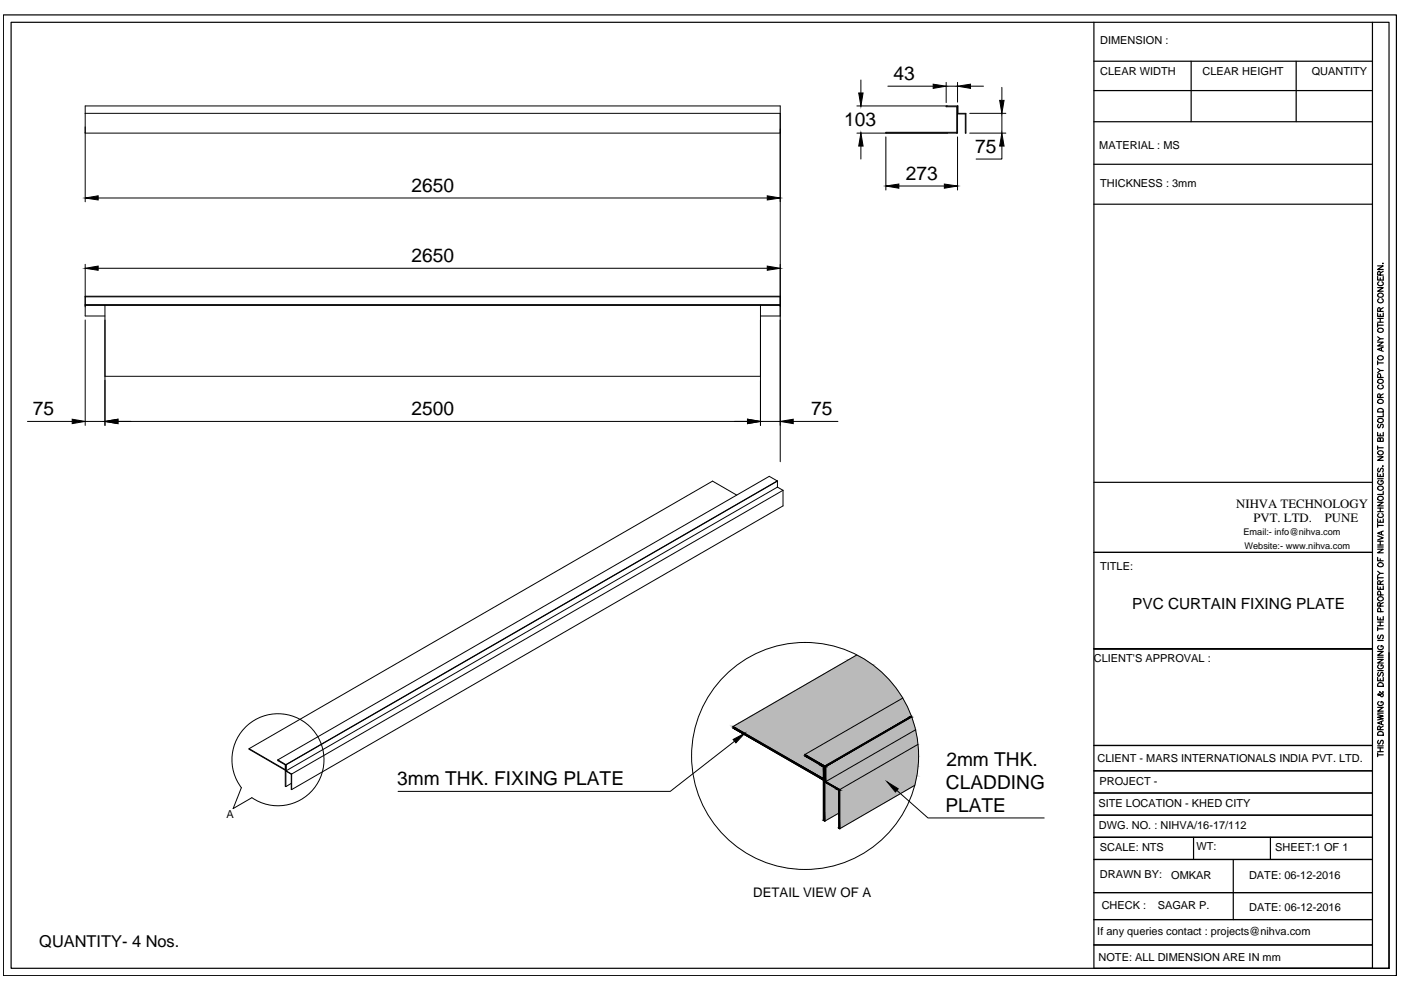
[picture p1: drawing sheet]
<svg xmlns="http://www.w3.org/2000/svg" width="297mm" height="210mm" viewBox="0 0 297 210" stroke-linecap="round" stroke-linejoin="round" font-family="sans-serif">
<!-- layer: 0 -->
<g fill="none" stroke="#000" stroke-width=".21">
<path d="M182.5 17v2.7M188.2 18.3h9.7M200.6 17.5v4.2M200.6 18.3h2.4M203 17.5v4.2M205.8 18.3h2.7M212.4 18.5v2.8M18.1 24h147.3M18.1 28.2h147.3M181.7 22.5h21.4v1.5h1.7v4.2h-.1v-4h-1.7M182.5 22.5v.1M182.5 28.1v.1"/>
<path d="M182.5 31v2.7M187.8 29v11.3M190.6 39.4h9.6M200.6 22.5v.1h2.2v5.6M202.8 28.1h-15v.1M203 22.5v5.7h-21.3M203 29v11.3M205.6 24h7.7M205.6 28.2h7.7M212.4 31v2.7h-5.4M212.4 24v4.2M18.1 42.8v-20.3h147.3v75.4"/>
<path d="M18.1 56v11h4.2M20.8 42h141.9M20.8 56.9h141.9M18.1 67.8v22.4M18.1 64.8h147.3M18.1 64.6h147.3M18.1 62.9h147.3M18.1 62.8h147.3M22.3 79.8h138.9M22.3 64.8v25.4M161.2 64.8v25.4M161.2 67h4.2"/>
<path d="M5.8 89.4h9.5M18.1 89.4h4.2M25 89.4h133.5M161.2 89.4h4.2M168.2 89.4h9.5M156.2 105l-5.1-3-98.3 56.7M164.8 102l-104.2 60.1M164.8 102h.1M164.8 102l-1.7-1-104.2 60.1M164.8 103.3l-104.2 60.1M164.8 103.3l1.2 .7M164.8 102l-104.2 60.2"/>
<path d="M164.8 102v1.3M166 104v3.3l-104.2 60.1M166 104l-104.2 60.1M181.6 138.9l-26.2 15.1M52.8 158.7l7.7 4.5M52.8 158.7v.2l7.7 4.4M155.4 154l19.2 11.1M155.4 154v.4l19.2 11M155.7 157.2l-13.6 10.6h-57.7M170.7 160l4.2 2.4M170.7 160v.3l3.9 2.3v11.3l.3 .2M191.4 148l-20.7 12"/>
<path d="M193.2 151.8l-18.3 10.6M193.2 152l-18.1 10.5M194.1 154.8l-19 10.9M194.6 157.8l-16.6 9.6M51.2 167l-1.8 4.4 4-2.3M51.2 167a9.8 9.8 0 0 1 5.5-15.4 9.8 9.8 0 0 1 11.8 11.3 9.8 9.8 0 0 1-15.1 6.2M58.9 161.1l1.7 1M58.9 161.1v.2l1.6 .9v4.5l.1 .1M60.6 163.5l1.2 .7v3.2M60.6 162.1v4.7M60.6 162.1v.1M60.6 162.2v1.2"/>
<path d="M60.6 163.4l1.2 .7M61.8 166.1l-1.2 .7M61.8 164.1v3.3M174.9 165.8l2.9 1.7v8.1l.2 .1M174.9 162.4v11.7M174.9 162.4l.2 .1M175.1 162.5v3.2M175.1 165.7l2.9 1.7M177.8 172.4l-2.9 1.7M178 167.4v8.3M190.1 167.6l6.7 5.8h24.6M193.9 166.5l-15.9 9.2"/>
<circle cx="170.7" cy="160.3" r="24.1"/>
</g>
<g fill="#000" stroke="#000" stroke-width=".21">
<path d="M182.1 19.7h.9l-.5 2.8zM197.9 17.9l2.7 .4-2.7 .4zM203 18.3l2.8-.4v.8zM182.5 28.2l.5 2.8h-.9zM187.8 39.4l2.8-.4v.9zM200.2 39l2.8 .4-2.8 .5zM211.9 21.3h1l-.5 2.7zM212.4 28.2l.5 2.8h-1zM18.1 42l2.7-.5v.9zM18.1 56.9l2.7-.5v.9zM162.7 41.5l2.7 .5-2.7 .4zM162.7 56.4l2.7 .5-2.7 .4z"/>
<path d="M15.3 88.9l2.8 .5-2.8 .4zM22.3 89.4l2.7-.5v.9zM158.5 88.9l2.7 .5-2.7 .4zM165.4 89.4l2.8-.5v.9zM155.4 154l.6 .4h-.6zM155.4 154.4h.6l18.6 10.7zM155.4 156.8l2.5-1.3-1.9 2zM170.7 160l.5 .3h-.5zM175.3 162.4l17.6-10.4h.3zM193 152l.2-.2v.2zM174.6 162.6h.3v11.3zM174.9 162.4l.2 .1h-.2z"/>
<path d="M177.8 167.5h.2v8.1zM188.1 165.8l2.3 1.4-.5 .7z"/>
<path d="M155.4 154.4l18.6 10.7h.6zM174 165.1h.6v.3z"/>
<path d="M192.9 152h.3zM193 152h.2z"/>
<path d="M174.9 162.4h.4l17.6-10.4zM174.9 162.4h.4l-.2 .1z"/>
<path d="M170.7 160.3l3.6 2.1h.6zM170.7 160.3h.5l3.7 2.1z"/>
<path d="M174.3 162.4l.6 .2zM174.3 162.4h.6v.2z"/>
<path d="M174.6 162.6v11.3h.3zM174.6 173.9h.3v.2z"/>
<path d="M174.9 162.5v3.2h.2zM174.9 162.5h.2v3.2z"/>
<path d="M174.9 165.7l.4 .1zM174.9 165.7l.4 .1z"/>
<path d="M174.9 165.8l2.7 1.6h.4zM174.9 165.8h.4l2.7 1.6z"/>
<path d="M177.6 167.4l.4 .1zM177.6 167.4h.4v.1z"/>
<path d="M177.8 167.5v8.1h.2zM177.8 175.6h.2v.1z"/>
</g>
<g fill="none" stroke="#000" stroke-width=".25">
<path d="M.7 3.2h295.4v203.7h-295.4zM2.4 4.7h292.1v200.6h-292.1zM231.9 4.7v200.6h59.1v-200.6M231.9 13h59.1M231.9 19.2h59.1M252.5 13v12.8M274.8 13v12.8M231.9 25.8h59.1M231.9 34.8h59.1M231.9 43.3h59.1M292.1 58.6v.8h1.2v-.8M292.1 56.4h1.2l-1.2 .7h1.2"/>
<path d="M292.4 59.8h-.1a.54 .54 0 0 0 0 .8 .54 .54 0 0 0 .8-.1l.2-.5-.3-.2M292.6 58.3v-.7l-.3-.1-.2 .3v.5h1.2M292.6 58.9v.5M293.2 55.8v.1zM293.3 57.5l-.7 .4M292.1 72.5h1.2l-1.2 .8h1.2M292.1 66.4v.7h1.2v-.7M292.1 61h1.2l-1.2 .8h1.2M292.1 68.6v.8M292.1 76.5v.8M292.1 78.1l.5 .5M292.1 76.9h1.2"/>
<path d="M292.1 71.4l.5 .4M292.1 68.9h1.2M292.1 68.3h1.2M292.1 67.5h1.2M292.3 75.6a.52 .52 0 0 1 .7-.1 .52 .52 0 0 1 0 .8 .51 .51 0 0 1-.7-.1 .51 .51 0 0 1 0-.6zM292.3 69.7a.54 .54 0 0 1 .7-.1 .54 .54 0 0 1 .1 .7 .54 .54 0 0 1-.8 .1 .54 .54 0 0 1 0-.7zM292.3 62.3a.52 .52 0 0 1 .7-.1 .52 .52 0 0 1 0 .8 .51 .51 0 0 1-.7 0 .51 .51 0 0 1 0-.7zM292.4 63.4a.5 .5 0 0 0-.2 .7 .5 .5 0 0 0 .8 .1l.3-.3-.1-.4-.2-.1M292.6 66v-.7l-.3-.1-.2 .3v.5h1.2M292.6 66.6v.5M292.6 67.5v.8M292.9 73.8v.5"/>
<path d="M293.3 78.6h-.7l-.5 .4M293.3 73.6l-1.2 .5 1.2 .4M293.3 71.8h-.7l-.5 .5M293.3 65.2l-.7 .4M292.1 96.8h1.2l-1.2 .8h1.2M292.1 91.7v.7h1.2v-.7M292.1 94.6v.7M292.1 94.9h1.2M292.2 86.8a.63 .63 0 0 1 .7-.2 .63 .63 0 0 1 .4 .8h-1.2zM292.3 99.3l-.2 .3 .2 .5 .3-.2 .3-.6h.2l.2 .3-.2 .5M292.3 95.7a.54 .54 0 0 1 .7-.1 .54 .54 0 0 1 .1 .7 .54 .54 0 0 1-.8 .1 .54 .54 0 0 1 0-.7zM292.3 89.9l-.2 .3 .2 .5 .3-.1 .2-.6h.4l.1 .5-.2 .2"/>
<path d="M292.3 88.8a.54 .54 0 0 1 .7-.1 .54 .54 0 0 1 .1 .8 .54 .54 0 0 1-.8 .1 .54 .54 0 0 1 0-.8zM292.3 84.8a.52 .52 0 0 1 .7-.1 .52 .52 0 0 1 0 .8 .51 .51 0 0 1-.7 0 .51 .51 0 0 1 0-.7zM292.3 80.5a.54 .54 0 0 1 .7-.1 .54 .54 0 0 1 .1 .8 .54 .54 0 0 1-.8 .1 .54 .54 0 0 1 0-.8zM292.4 81.6a.46 .46 0 0 0-.3 .7 .46 .46 0 0 0 .7 .2 .41 .41 0 0 0 .5-.4 .41 .41 0 0 0-.3-.5M292.6 93.1l.3-.3 .3 .1 .1 .2v.5h-1.2l.1-.7h.4v.7M292.6 84.3v-.7h-.4l-.1 .7h1.2M292.6 92v.4M292.7 80l-.1-.7h-.4l-.1 .7h1.2M293.2 98.7v.2zM293.3 87.7v.6h-1.2M293.3 83.5l-.7 .4M231.9 117.1h59.1"/>
<path d="M231.9 102.3h59.1M292.1 118.2v.7h1.2M292.1 116.4h1.2l-1.2 .8h1.2M292.1 113.6l1.2 .4-1.2 .5M292.1 110v.7h1.2v-.7M292.1 106.5h1.2l-1.2 .8h1.2M292.1 100.3v.7h1.2v-.7M292.1 111v.8M292.1 116h1.2M292.1 115.6h1.2M292.1 114.8h1.2M292.1 111.4h1.2"/>
<path d="M292.1 108.5h1.2M292.1 107.7h1.2M292.1 101.5h1.2M292.3 119.4a.52 .52 0 0 1 .7-.1 .52 .52 0 0 1 0 .8 .51 .51 0 0 1-.7 0 .51 .51 0 0 1 0-.7zM292.3 105.3a.54 .54 0 0 1 .7-.1 .54 .54 0 0 1 .1 .8 .54 .54 0 0 1-.8 .1 .54 .54 0 0 1 0-.8zM292.3 103.2a.54 .54 0 0 1 .7-.1 .54 .54 0 0 1 .1 .7 .54 .54 0 0 1-.8 .1 .54 .54 0 0 1 0-.7zM292.4 108.9a.46 .46 0 0 0-.3 .7 .46 .46 0 0 0 .7 .1 .41 .41 0 0 0 .5-.3 .41 .41 0 0 0-.3-.5M292.4 101.9a.52 .52 0 0 0-.1 .8 .52 .52 0 0 0 .8-.1l.2-.2-.1-.3-.4-.2v.3M292.6 100.6v.4M292.6 107.7v.8M292.6 110.3v.4M292.6 114.8v.8"/>
<path d="M292.6 118.5v.4M292.9 112.8v.5M293.3 112.6l-1.2 .5 1.2 .4M293.3 104.2v.6h-1.2M291 137.6h-59.1h59.1M292.1 139.8h1.2l-1.2 .8h1.2M292.1 138.1h1.2l-1.2 .8h1.2M292.1 130.7v.7h1.2v-.7M292.1 124.2v.8h1.2v-.8M292.1 122.1v.8M292.1 133v.7M292.1 139.3h1.2"/>
<path d="M292.1 135.8h1.2M292.1 133.3h1.2M292.1 132.7h1.2M292.1 131.9h1.2M292.1 122.5h1.2M292.1 121.1l.5 .5M292.3 134.6l-.2 .3 .2 .5 .3-.1 .2-.6h.4l.1 .5-.2 .2M292.3 126.6a.54 .54 0 0 1 .7-.1 .54 .54 0 0 1 .1 .8 .54 .54 0 0 1-.8 .1 .54 .54 0 0 1 0-.8zM292.4 136.9a.5 .5 0 0 0-.2 .7 .5 .5 0 0 0 .8 .1 .41 .41 0 0 0 .3-.5 .41 .41 0 0 0-.5-.3v.3M292.6 128.5v-.7h-.4l-.1 .7h1.2M292.6 123.9v-.7h-.4l-.1 .7h1.2M292.6 124.5v.5"/>
<path d="M292.6 131v.4M292.6 131.9v.8M292.7 129.7v-.5l-.4-.3-.2 .3v.5h1.2M292.7 126.1l-.1-.7h-.4l-.1 .7h1.2M293.3 121.6h-.7l-.5 .4M293.3 127.7l-.7 .4M293.3 123.1l-.7 .4M294.5 138.4v66.9h-59.1M231.9 158.1h59.1M292.1 151.5l1.2 .3-1.2 .3 1.2 .3-1.2 .2M292.1 150h1.2l-1.2 .8h1.2M292.1 143.6v.7h1.2v-.7"/>
<path d="M292.1 159.6v.8M292.1 159.4h1.2M292.1 158.6h1.2M292.1 158.1h1.2M292.1 151.2h1.2M292.1 142.2h1.2M292.2 155.3a.66 .66 0 0 1 1.1 .2v.4h-1.2zM292.3 157l-.2 .3 .2 .5 .3-.2 .3-.6h.2l.2 .3-.2 .5M292.3 144.9a.65 .65 0 0 1 .7-.1 .65 .65 0 0 1 .3 .7h-1.2zM292.3 142.6l-.2 .3 .2 .5 .3-.2 .3-.6h.2l.2 .3-.2 .5M292.4 148.7a.5 .5 0 0 0-.2 .8 .5 .5 0 0 0 .8 0 .41 .41 0 0 0 .3-.4 .41 .41 0 0 0-.5-.4v.3M292.4 141a.5 .5 0 0 0-.2 .7 .5 .5 0 0 0 .8 .1 .41 .41 0 0 0 .3-.5 .41 .41 0 0 0-.5-.3v.3"/>
<path d="M292.6 146.6l-.1 .1a.78 .78 0 0 1 .7 .9l-.4 .1-.4-.6-.3 .2 .2 .1h.3l.6-.5 .1-.2-.2-.1M292.6 154.7v-.7h-.4l-.1 .7h1.2M292.6 143.9v.4M292.6 158.6v.8M292.9 153v.5M293.3 152.8l-1.2 .5 1.2 .4M293.3 154l-.7 .3M231.9 163.4h59.1M231.9 168.1h59.1M231.9 172.8h59.1M253.1 177.5v4.7M269.4 177.5v4.7"/>
<path d="M291 177.5h-59.1h59.1M292.1 160h1.2M231.9 182.2h59.1M231.9 189.3h59.1M231.9 195h59.1M261.5 182.2v12.8M231.9 200.3h59.1"/>
</g>
<g fill="#bababa" stroke="#bababa" stroke-width=".21">
<path d="M180 139.9l1.6-1 1.7 1z"/>
<path d="M188.1 149.9l3.3-1.9 .9 1.9z"/>
<path d="M191 153.4l2.2-1.4 .5 1.4z"/>
<path d="M191.4 156.3l2.7-1.5 .3 1.5z"/>
<path d="M192.5 159.1l2.1-1.3 .1 1.3z"/>
<path d="M173.6 164.5h1v.6z"/>
<path d="M175.1 165.1h1.1l-1.1 .6z"/>
<path d="M174.9 165.8l1.2 .7h-1.2z"/>
<path d="M176.5 166.5h3.1l-1.6 .9z"/>
<path d="M174.9 167.5h2.9v4.9z"/>
<path d="M178 167.4h14.4l-11.6 6.7z"/>
<path d="M178.1 140.9h6.8l-4.9-1zM180 139.9h3.3l1.6 1z"/>
<path d="M176 142.1h10.4l-8.3-1.2zM178.1 140.9h6.8l1.5 1.2z"/>
<path d="M173.7 143.5h14.1l-11.8-1.4zM176 142.1h10.4l1.4 1.4z"/>
<path d="M171.3 144.9h17.8l-15.4-1.4zM173.7 143.5h14.1l1.3 1.4z"/>
<path d="M168.6 146.4h21.7l-19-1.5zM171.3 144.9h17.8l1.2 1.5z"/>
<path d="M165.8 148h25.6l-22.8-1.6zM168.6 146.4h21.7l1.1 1.6z"/>
<path d="M184.7 151.8h8.5l-5.1-1.9zM188.1 149.9h4.2l.9 1.9z"/>
<path d="M159.2 151.8h25.5l-18.9-3.8zM165.8 148h25.6l-6.7 3.8z"/>
<path d="M184.4 152h8.5l-8.2-.2zM184.7 151.8h8.5l-.3 .2z"/>
<path d="M158.9 152h25.5l-25.2-.2zM159.2 151.8h25.5l-.3 .2z"/>
<path d="M182.1 153.4h8.4l-6.1-1.4zM184.4 152h8.5l-2.4 1.4z"/>
<path d="M156.5 153.4h25.6l-23.2-1.4zM158.9 152h25.5l-2.3 1.4z"/>
<path d="M181 154h8.4l-7.3-.6zM182.1 153.4h8.4l-1.1 .6z"/>
<path d="M155.4 154h25.6l-24.5-.6zM156.5 153.4h25.6l-1.1 .6z"/>
<path d="M188.6 154.8h5.5l-3.1-1.4zM191 153.4h2.7l.4 1.4z"/>
<path d="M185.9 156.3h5.5l-2.8-1.5zM188.6 154.8h5.5l-2.7 1.5z"/>
<path d="M188.7 157.8h5.9l-3.2-1.5zM191.4 156.3h3l.2 1.5z"/>
<path d="M183.2 157.8h5.5l-2.8-1.5zM185.9 156.3h5.5l-2.7 1.5z"/>
<path d="M186.5 159.1h6l-3.8-1.3zM188.7 157.8h5.9l-2.1 1.3z"/>
<path d="M181 159.1h5.5l-3.3-1.3zM183.2 157.8h5.5l-2.2 1.3z"/>
<path d="M172.2 159.1h8.5l.3-5.1zM181 154h8.4l-8.7 5.1z"/>
<path d="M155.4 154l8.8 5.1h8zM155.4 154h25.6l-8.8 5.1z"/>
<path d="M185 160h5.9l-4.4-.9zM186.5 159.1h6l-1.6 .9z"/>
<path d="M179.5 160h5.5l-4-.9zM181 159.1h5.5l-1.5 .9z"/>
<path d="M170.7 160h8.4l-6.9-.9zM172.2 159.1h8.5l-1.6 .9z"/>
<path d="M164.2 159.1l1.5 .9h5zM164.2 159.1h8l-1.5 .9z"/>
<path d="M190.3 160.3h4.4l-2.2-1.2zM192.5 159.1h2.2v1.2z"/>
<path d="M184.4 160.3h5.9l-5.3-.3zM185 160h5.9l-.6 .3z"/>
<path d="M178.9 160.3h5.5l-4.9-.3zM179.5 160h5.5l-.6 .3z"/>
<path d="M170.7 160l.5 .3h7.3zM170.7 160h8.4l-.6 .3z"/>
<path d="M165.7 160l.6 .3h4.4zM165.7 160h5v.3z"/>
<path d="M186.7 162.4h7.9l-4.3-2.1zM190.3 160.3h4.4l-.1 2.1z"/>
<path d="M180.8 162.4h5.9l-2.3-2.1zM184.4 160.3h5.9l-3.6 2.1z"/>
<path d="M175.3 162.4h5.5l-1.9-2.1zM178.9 160.3h5.5l-3.6 2.1z"/>
<path d="M171.2 160.3l3.7 2.1zM171.2 160.3h7.3l-3.6 2.1z"/>
<path d="M180.8 162.4h5.9zM180.8 162.4h5.9z"/>
<path d="M175.3 162.4h5.5zM175.3 162.4h5.5z"/>
<path d="M180.6 162.5h5.9l-5.7-.1zM180.8 162.4h5.9l-.2 .1z"/>
<path d="M175.1 162.5h5.5l-5.3-.1zM175.3 162.4h5.5l-.2 .1z"/>
<path d="M166.3 160.3l4 2.3h4.3zM166.3 160.3h4.4l3.9 2.3z"/>
<path d="M183.1 164.5h11.3l-7.7-2.1zM186.7 162.4h7.9l-.2 2.1z"/>
<path d="M177.2 164.5h5.9l-2.5-2zM180.6 162.5h5.9l-3.4 2z"/>
<path d="M170.3 162.6l3.3 1.9h1zM170.3 162.6h4.3v1.9z"/>
<path d="M182.1 165.1h12.1l-11.1-.6zM183.1 164.5h11.3l-.2 .6z"/>
<path d="M176.2 165.1h5.9l-4.9-.6zM177.2 164.5h5.9l-1 .6z"/>
<path d="M175.1 162.5v2.6h1.1zM175.1 162.5h5.5l-4.4 2.6z"/>
<path d="M175.1 165.7h5.9l-4.8-.6zM176.2 165.1h5.9l-1.1 .6z"/>
<path d="M179.6 166.5h14.3l-11.8-1.4zM182.1 165.1h12.1l-.3 1.4z"/>
<path d="M175.1 165.7l1.4 .8h3.1zM175.1 165.7h5.9l-1.4 .8z"/>
<path d="M178 167.4h14.4l-12.8-.9zM179.6 166.5h14.3l-1.5 .9z"/>
<path d="M174.9 166.5v1h2.9zM174.9 166.5h1.2l1.7 1z"/>
<path d="M174.9 167.5v4.9h2.9zM174.9 172.4h2.9l-2.9 1.7z"/>
<path d="M178 167.4v6.7h2.8zM178 174.1h2.8l-2.8 1.6z"/>
</g>
<g font-size="4.1">
<text x="189.5" y="17">43</text>
<text x="179" y="26.8">103</text>
<text x="206.8" y="32.4">75</text>
<text x="87.2" y="40.6">2650</text>
<text x="192.1" y="38.1">273</text>
<text x="87.2" y="55.5">2650</text>
<text x="6.9" y="88">75</text>
<text x="87.2" y="88">2500</text>
<text x="172" y="88">75</text>
<text x="84.2" y="166.5">3mm THK. FIXING PLATE</text>
<text x="200.6" y="167.3">CLADDING</text>
<text x="200.6" y="162.4">2mm THK.</text>
<text x="200.4" y="172.2">PLATE</text>
</g>
<text font-size="3.5" x="8.3" y="200.8">QUANTITY- 4 Nos.</text>
<text font-size="3.3" x="240.1" y="129.2">PVC CURTAIN FIXING PLATE</text>
<text font-size="2.8" x="159.7" y="190.2">DETAIL VIEW OF A</text>
<g font-size="2.7">
<text x="262.1" y="107.8">NIHVA TECHNOLOGY</text>
<text x="265.8" y="110.7">PVT. LTD.</text>
<text x="280.9" y="110.7">PUNE</text>
</g>
<g font-size="2.3">
<text x="233.2" y="9.4">DIMENSION :</text>
<text x="233.2" y="15.8">CLEAR WIDTH</text>
<text x="255" y="15.8">CLEAR HEIGHT</text>
<text x="278.1" y="15.8">QUANTITY</text>
<text x="233.1" y="31.7">MATERIAL : MS</text>
<text x="233.2" y="39.7">THICKNESS : 3mm</text>
<text x="233.2" y="120.9">TITLE:</text>
<text x="231.9" y="140.4">CLIENT'S APPROVAL :</text>
<text x="232.7" y="161.5">CLIENT - MARS INTERNATIONALS INDIA PVT. LTD.</text>
<text x="233.1" y="166.5">PROJECT -</text>
<text x="48" y="173.4">A</text>
<text x="232.9" y="171.1">SITE LOCATION - KHED CITY</text>
<text x="233" y="175.7">DWG. NO. : NIHVA/16-17/112</text>
<text x="233.2" y="180.3">SCALE: NTS</text>
<text x="253.7" y="180.2">WT:</text>
<text x="270.4" y="180.3">SHEET:1 OF 1</text>
<text x="233.2" y="186.2">DRAWN BY:</text>
<text x="248.3" y="186.3">OMKAR</text>
<text x="264.8" y="186.4">DATE: 06-12-2016</text>
<text x="233.6" y="192.8">CHECK :</text>
<text x="245.5" y="192.7">SAGAR P.</text>
<text x="264.9" y="193.1">DATE: 06-12-2016</text>
<text x="232.6" y="198.1">If any queries contact : projects@nihva.com</text>
<text x="232.9" y="203.7">NOTE: ALL DIMENSION ARE IN mm</text>
</g>
<g font-size="1.9">
<text x="263.6" y="113.5">Email:- info@nihva.com</text>
<text x="263.8" y="116.4">Website:- www.nihva.com</text>
</g>
</svg>
